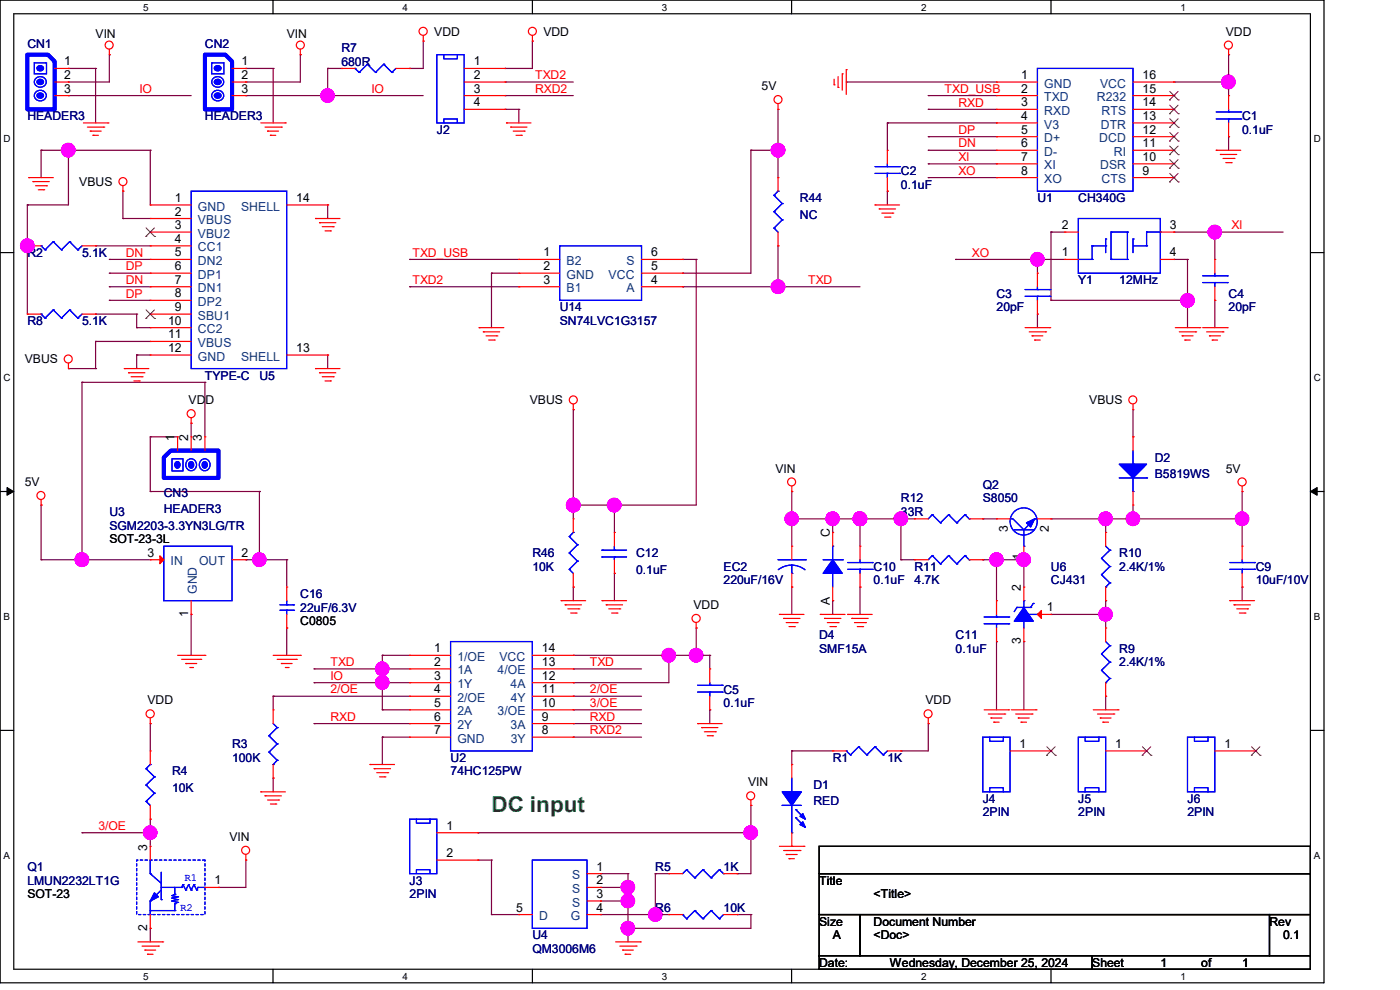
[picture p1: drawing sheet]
<svg xmlns="http://www.w3.org/2000/svg" width="297mm" height="210mm" viewBox="0 0 297 210" stroke-linecap="round" stroke-linejoin="round" font-family="sans-serif">
<path d="M0 0h280.9v208.5h-280.9zM2.9 2.9h275.1v202.7h-275.1z" fill="none" stroke="#000" stroke-width=".25"/>
<g fill="#fff">
<path d="M30.4 .3h1.1v2.4h-1.1z"/>
<path d="M30.4 205.9h1.1v2.3h-1.1z"/>
</g>
<path d="M57.9 0v2.9M57.9 205.6v2.9" fill="none" stroke="#000" stroke-width=".25"/>
<g fill="#fff">
<path d="M85.4 .3h1.1v2.4h-1.1z"/>
<path d="M85.4 205.9h1.1v2.3h-1.1z"/>
</g>
<path d="M112.9 0v2.9M112.9 205.6v2.9" fill="none" stroke="#000" stroke-width=".25"/>
<g fill="#fff">
<path d="M140.4 .3h1.2v2.4h-1.2z"/>
<path d="M140.4 205.9h1.2v2.3h-1.2z"/>
</g>
<path d="M167.9 0v2.9M167.9 205.6v2.9" fill="none" stroke="#000" stroke-width=".25"/>
<g fill="#fff">
<path d="M195.4 .3h1.2v2.4h-1.2z"/>
<path d="M195.4 205.9h1.2v2.3h-1.2z"/>
</g>
<path d="M223 0v2.9M223 205.6v2.9" fill="none" stroke="#000" stroke-width=".25"/>
<g fill="#fff">
<path d="M250.4 .3h1.2v2.4h-1.2z"/>
<path d="M250.4 205.9h1.2v2.3h-1.2z"/>
<path d="M.8 28.2h1.4v2.4h-1.4z"/>
<path d="M278.7 28.2h1.5v2.4h-1.5z"/>
<path d="M.8 78.9h1.4v2.3h-1.4z"/>
<path d="M278.7 78.9h1.5v2.3h-1.5z"/>
</g>
<path d="M0 53.6h2.9M278 53.6h2.9" fill="none" stroke="#000" stroke-width=".25"/>
<g fill="#fff">
<path d="M.8 129.6h1.3v2.3h-1.3z"/>
<path d="M278.7 129.6h1.4v2.3h-1.4z"/>
</g>
<path d="M0 104.3h2.9M278 104.3h2.9" fill="none" stroke="#000" stroke-width=".25"/>
<path d="M1.5 103.4l1.4 .9-1.4 .8zM278 104.3l1.4-.9v1.7z" fill="#000" stroke="#000" stroke-width=".21"/>
<g fill="#fff">
<path d="M.8 180.3h1.3v2.3h-1.3z"/>
<path d="M278.7 180.3h1.4v2.3h-1.4z"/>
</g>
<path d="M0 154.9h2.9M278 154.9h2.9M173.8 179.5h104.2v5.8h-104.2zM173.8 185.3h104.2v8.7h-104.2zM173.8 194h8.7v8.7h-8.7zM182.5 194h86.8v8.7h-86.8zM269.3 194h8.7v8.7h-8.7zM173.8 202.7h57.9v2.9h-57.9zM231.7 202.7h46.3v2.9h-46.3z" fill="none" stroke="#000" stroke-width=".25"/>
<g fill="none" stroke="#800040" stroke-width=".25">
<path d="M14.5 17.4h.1M14.5 14.5h.1M14.5 14.5h5.8M20.3 14.5h.1M20.3 14.5v11.6M23.2 11.6h.1M23.2 11.6v5.8h-8.7M52.2 17.4h.1M52.2 14.5h.1M52.2 14.5h5.8M58 14.5h.1M58 14.5v11.6"/>
<path d="M63.7 11.6h.1M63.7 11.6v5.8h-11.5M69.5 14.5h.1M69.5 14.5h2.9M69.5 14.5v5.8M86.9 14.5h.1M89.8 8.7h.1M89.8 8.7v5.8h-2.9M107.1 14.5h.1M107.1 17.4h.1M107.1 17.4h14.5M112.9 8.7h.1"/>
<path d="M112.9 8.7v5.8h-5.8M179.5 17.4h.1M179.5 17.4h31.9M249 17.4h.1M249 17.4h11.6M260.6 11.6h.1M260.6 17.4h.1M260.6 11.6v8.7M8.7 31.9h.1M8.7 31.9h23.2M8.7 31.9v5.8M14.5 20.3h.1"/>
<path d="M14.5 31.9h.1M14.5 20.3h26.1M14.5 31.9v11.6h-8.7M31.9 31.9h.1M31.9 31.9v11.6M52.2 20.3h.1M52.2 20.3h37.6M69.5 20.3h.1M107.1 20.3h.1M107.1 23.2h.1M107.1 23.2h3M107.1 20.3h14.5"/>
<path d="M110.1 23.2h.1M110.1 23.2v2.9M159.3 31.9h.1M159.3 31.9h5.8M159.3 31.9v26.1h-14.5M165.1 31.9h.1M165.1 23.2h.1M165.1 23.2v14.5M188.3 26.1h.1M188.3 26.1h23.1M188.3 26.1v5.8M196.9 31.9h.1"/>
<path d="M196.9 29h.1M196.9 34.8h.1M196.9 37.7h.1M196.9 23.2h.1M196.9 20.3h.1M196.9 31.9h14.5M196.9 29h14.5M196.9 34.8h14.5M196.9 37.7h14.5M196.9 23.2h14.5M196.9 20.3h14.5M260.6 29h.1"/>
<path d="M260.6 29v2.9M5.8 43.5h.1M5.8 52.2h.1M5.8 43.5v23.1M20.3 52.2h.1M20.3 52.2h11.6M23.2 55h.1M23.2 58h.1M23.2 55h8.7M23.2 58h8.7M26.1 46.4h.1M26.1 40.6h.1"/>
<path d="M26.1 46.4h5.8M26.1 40.6v5.8M69.5 43.5h.1M69.5 43.5v2.9M86.9 55h.1M86.9 55h23.2M104.3 58h.1M104.3 58v11.5M104.3 58h5.8M144.8 55h.1M144.8 58h.1M144.8 55h2.9"/>
<path d="M147.7 55h.1M147.7 55v52.1h-26.1M165.1 52.2h.1M165.1 52.2v8.6M188.3 40.6h.1M188.3 40.6v2.9M202.7 55h.1M202.7 55h23.2M220.1 55h.1M220.1 55v3M223 49.2h.1M223 49.2v14.5"/>
<path d="M223 49.2h2.9M249 55h.1M249 49.2h.1M249 55h2.9M249 49.2h23.2M251.9 55h.1M251.9 55v14.5M257.7 49.2h.1M257.7 49.2v5.8M14.5 78.2h.1M14.5 78.2h5.8M20.3 66.6h.1"/>
<path d="M20.3 72.4h.1M20.3 78.2h.1M20.3 72.4v5.8M20.3 66.6h8.7M20.3 72.4h11.6M23.2 60.8h.1M23.2 63.7h.1M23.2 63.7h8.7M23.2 60.8h8.7M29 75.3h.1M29 69.5h.1M29 66.6h.1"/>
<path d="M29 75.3h2.9M29 66.6v2.9M29 75.3v2.9M29 69.5h2.9M69.5 75.3h.1M69.5 75.3v2.9M86.9 60.8h.1M86.9 60.8h23.2M144.8 60.8h.1M144.8 60.8h37.7M165.1 60.8h.1M220.1 66.6h.1"/>
<path d="M220.1 66.6v2.9M223 63.7h.1M223 63.7h28.9M251.9 63.7h.1M257.7 63.7h.1M257.7 63.7v5.8M17.4 81.1h.1M17.4 81.1v37.6M17.4 81.1h26.1M31.9 92.7h.1M31.9 92.7v11.6M31.9 92.7h5.8"/>
<path d="M40.6 89.8h.1M40.6 89.8v2.9M43.5 81.1h.1M43.5 81.1v11.6M121.6 86.9h.1M121.6 86.9v23.2M240.4 92.7h.1M240.4 86.9v5.8M8.7 107.1h.1M8.7 118.7h.1M8.7 107.1v11.6M8.7 118.7h23.2"/>
<path d="M17.4 118.7h.1M31.9 104.3h.1M31.9 104.3h23.1M52.2 118.7h.1M52.2 118.7h8.6M55 118.7h.1M55 104.3h.1M55 104.3v14.4M60.8 118.7h.1M60.8 118.7v5.8M121.6 107.1h.1M130.3 107.1h.1"/>
<path d="M130.3 107.1v5.8M168 104.3h.1M168 110.1h.1M168 104.3v11.6M168 110.1h26M176.7 110.1h.1M176.7 110.1v2.8M182.5 110.1h.1M182.5 110.1v5.8M191.1 110.1h.1M191.1 118.7h.1M191.1 118.7h2.9"/>
<path d="M191.1 110.1v8.6M208.5 118.7h.1M208.5 110.1h.1M208.5 110.1h2.9M208.5 118.7h8.7M211.4 118.7h.1M211.4 118.7v8.7M217.2 118.7h.1M217.2 118.7v5.8M223 110.1h.1M223 110.1h40.5M234.6 110.1h.1"/>
<path d="M234.6 110.1v2.8M240.4 110.1h.1M240.4 107.1v3M263.5 110.1h.1M263.5 104.3h.1M263.5 104.3v11.6M40.6 130.3h.1M40.6 130.3v8.7M60.8 133.2h.1M60.8 133.2v5.8M81.1 139h.1M81.1 139v2.9"/>
<path d="M81.1 139h5.8M121.6 139h.1M121.6 124.5h.1M121.6 139h29M121.6 124.5v2.9M130.3 121.6h.1M130.3 121.6v5.8M141.9 139h.1M141.9 139v5.8h-20.3M147.7 133.2h.1M147.7 139h.1M147.7 133.2v5.8"/>
<path d="M150.6 139h.1M150.6 139v2.9M168 124.5h.1M168 124.5v5.8M176.7 127.4h.1M176.7 127.4v2.9M182.5 124.5h.1M182.5 124.5v5.8M211.4 136.1h.1M211.4 136.1v14.5M217.2 136.1h.1M217.2 136.1v14.5"/>
<path d="M223 130.3h.1M223 130.3h11.6M234.6 130.3h.1M234.6 127.4h.1M234.6 127.4v5.8M263.5 124.5h.1M263.5 124.5v2.9M31.9 153.5h.1M31.9 153.5v5.8M58 147.7h.1M58 147.7h28.9M58 147.7v2.9"/>
<path d="M66.6 141.9h.1M66.6 153.5h.1M66.6 144.8h.1M66.6 141.9h20.3M66.6 144.8h20.3M66.6 153.5h20.3M81.1 156.4h.1M81.1 141.9h.1M81.1 144.8h.1M81.1 150.6h.1M81.1 156.4h5.8M81.1 144.8v5.8"/>
<path d="M81.1 156.4v5.8M81.1 150.6h5.8M121.6 144.8h.1M121.6 141.9h.1M121.6 147.7h.1M121.6 156.4h.1M121.6 153.5h.1M121.6 150.6h.1M121.6 156.4h14.5M121.6 141.9h14.5M121.6 150.6h14.5M121.6 147.7h14.5"/>
<path d="M121.6 153.5h14.5M150.6 150.6h.1M150.6 150.6v2.9M168 159.3h.1M168 159.3v2.9M168 159.3h8.7M191.1 159.3h.1M196.9 153.5h.1M196.9 153.5v5.8h-5.8M234.6 147.7h.1M234.6 147.7v2.9M17.4 176.7h.1"/>
<path d="M17.4 176.7h14.5M31.9 176.7h.1M31.9 173.8h.1M31.9 173.8v5.7M58 165.1h.1M58 165.1v2.9M101.4 176.7h.1M101.4 176.7h57.9M159.3 176.7h.1M159.3 170.9h.1M159.3 170.9v14.4h-2.9M31.9 196.9h.1"/>
<path d="M31.9 196.9v2.9M46.4 188.3h.1M52.2 182.5h.1M52.2 182.5v5.8h-5.8M101.4 182.5h.1M101.4 182.5h2.9M104.3 182.5h.1M104.3 194h.1M104.3 182.5v11.5M104.3 194h5.8M127.4 191.1h.1M127.4 185.3h.1"/>
<path d="M127.4 188.3h.1M127.4 194h.1M127.4 188.3h5.8M127.4 194h14.5M127.4 191.1h5.8M127.4 185.3h5.8M133.2 185.3h.1M133.2 188.3h.1M133.2 191.1h.1M133.2 196.9h.1M133.2 185.3v14.5M139 185.3h.1"/>
<path d="M139 194h.1M139 185.3h2.9M139 185.3v8.7M156.4 194h.1M156.4 185.3h.1M156.4 194h2.9M159.3 194h.1M159.3 194v2.9h-26.1"/>
</g>
<g fill="#f0f" stroke="#f0f" stroke-width=".25">
<circle cx="251.9" cy="63.7" r="1.44"/>
<circle cx="257.7" cy="49.2" r="1.43"/>
<circle cx="220.1" cy="55" r="1.43"/>
<circle cx="260.6" cy="17.4" r="1.44"/>
<circle cx="81.1" cy="141.9" r="1.43"/>
<circle cx="81.1" cy="144.8" r="1.43"/>
<circle cx="147.7" cy="139" r="1.43"/>
<circle cx="141.9" cy="139" r="1.43"/>
<circle cx="31.8" cy="176.6" r="1.43"/>
<circle cx="159.3" cy="176.6" r="1.44"/>
<circle cx="133.2" cy="188.2" r="1.43"/>
<circle cx="133.2" cy="191.1" r="1.43"/>
<circle cx="139" cy="194" r="1.43"/>
<circle cx="133.2" cy="196.9" r="1.43"/>
<circle cx="69.5" cy="20.3" r="1.43"/>
<circle cx="14.5" cy="31.9" r="1.44"/>
<circle cx="5.8" cy="52.1" r="1.44"/>
<circle cx="167.9" cy="110" r="1.43"/>
<circle cx="182.4" cy="110" r="1.43"/>
<circle cx="217.2" cy="118.7" r="1.44"/>
<circle cx="211.4" cy="118.7" r="1.43"/>
<circle cx="234.5" cy="130.3" r="1.43"/>
<circle cx="191.1" cy="110" r="1.43"/>
<circle cx="176.6" cy="110" r="1.43"/>
<circle cx="263.5" cy="110" r="1.43"/>
<circle cx="240.3" cy="110" r="1.43"/>
<circle cx="17.4" cy="118.7" r="1.43"/>
<circle cx="55" cy="118.7" r="1.43"/>
<circle cx="121.6" cy="107.1" r="1.44"/>
<circle cx="130.3" cy="107.1" r="1.44"/>
<circle cx="165.1" cy="31.9" r="1.44"/>
<circle cx="165.1" cy="60.8" r="1.44"/>
<circle cx="234.5" cy="110" r="1.43"/>
</g>
<g fill="none" stroke="#f00" stroke-width=".25">
<path d="M11.6 14.5h2.9M11.6 17.4h2.9M14.5 14.5h.1M14.5 17.4h.1M23.2 11.6h.1M23.2 10.5v1.1M49.2 14.5h3M49.2 17.4h3M52.2 14.5h.1M52.2 17.4h.1M63.7 11.6h.1M63.7 10.5v1.1"/>
<path d="M72.4 14.5h.1M72.4 14.5h2.9M84 14.5h2.9M86.9 14.5h.1M89.8 8.7h.1M89.8 7.5v1.2M98.5 14.5h8.6M98.5 17.4h8.6M107.1 14.5h.1M107.1 17.4h.1M112.9 8.7h.1M112.9 7.5v1.2"/>
<path d="M177 18h.1M177 16.8v1.2M177.8 18.5h.1M177.8 16.3v2.2M178.7 15.7h.1M178.7 15.7v3.4M179.5 14.8h.1M179.5 14.8v5.2M211.4 17.4h.1M211.4 17.4h8.7M240.4 17.4h8.6M249 17.4h.1"/>
<path d="M260.6 11.6h.1M260.6 10.5v1.1M6.1 37.7h.1M6.1 37.7h5.2M7 38.5h.1M7 38.5h3.5M7.5 39.4h2.4M9.9 39.4h.1M11.6 20.3h2.9M14.5 20.3h.1M17.7 26.1h5.2M18.5 27h3.5"/>
<path d="M19.1 27.8h.1M19.1 27.8h2.4M19.7 28.7h.1M19.7 28.7h1.2M22 27h.1M22.9 26.1h.1M26.1 39.4v1.2M49.2 20.3h3M52.2 20.3h.1M55.3 26.1h5.2M56.2 27h3.5M56.8 27.8h.1"/>
<path d="M56.8 27.8h2.3M57.4 28.7h.1M57.4 28.7h1.1M59.7 27h.1M60.5 26.1h.1M98.5 20.3h8.6M98.5 23.2h8.6M107.1 20.3h.1M107.1 23.2h.1M107.4 26.1h.1M107.4 26.1h5.2M108.3 27h.1"/>
<path d="M108.3 27h3.5M108.9 27.8h2.3M109.5 28.7h1.1M110.6 28.7h.1M111.2 27.8h.1M165.1 23.2h.1M165.1 37.7h.1M165.1 22v1.2M165.1 37.7v2.9M188.3 31.9h.1M188.3 31.9v2.9M188.3 37.7v2.9"/>
<path d="M211.4 20.3h.1M211.4 23.2h.1M211.4 26.1h.1M211.4 29h.1M211.4 31.9h.1M211.4 34.8h.1M211.4 37.7h.1M211.4 31.9h8.7M211.4 26.1h8.7M211.4 37.7h8.7M211.4 20.3h8.7M211.4 23.2h8.7"/>
<path d="M211.4 29h8.7M211.4 34.8h8.7M240.4 31.9h8.6M240.4 26.1h8.6M240.4 37.7h8.6M240.4 20.3h8.6M240.4 23.2h8.6M240.4 29h8.6M240.4 34.8h8.6M249 37.7h.1M249 34.8h.1M249 31.9h.1"/>
<path d="M249 29h.1M249 26.1h.1M249 23.2h.1M249 20.3h.1M258 31.9h.1M258 31.9h5.2M258.9 32.8h.1M258.9 32.8h3.5M259.5 33.6h2.3M260.1 34.5h1.1M260.6 20.3h.1M260.6 29h.1"/>
<path d="M260.6 20.3v2.9M260.6 26.1v2.9M261.2 34.5h.1M261.8 33.6h.1M5.8 52.2h.1M5.8 52.2h2.9M8.1 40.3h1.2M9.3 40.3h.1M17.4 52.2h2.9M20.3 52.2h.1M26.1 40.6h.1M31.9 43.5h.1"/>
<path d="M31.9 46.4h.1M31.9 49.2h.1M31.9 52.2h.1M31.9 55h.1M31.9 58h.1M31.9 43.5h8.7M31.9 46.4h8.7M31.9 55h8.7M31.9 49.2h8.7M31.9 52.2h8.7M31.9 58h8.7M60.8 43.5h8.7"/>
<path d="M66.9 46.4h.1M66.9 46.4h5.2M67.8 47.2h.1M67.8 47.2h3.4M68.4 48.1h2.3M69 49h1.1M69.5 43.5h.1M70.1 49h.1M70.7 48.1h.1M110.1 55h.1M110.1 58h.1M110.1 55h8.6"/>
<path d="M110.1 58h8.6M136.1 55h8.7M136.1 58h8.7M144.8 58h.1M144.8 55h.1M165.1 52.2h.1M165.1 49.2v3M185.6 43.5h.1M185.6 43.5h5.2M186.5 44.3h.1M186.5 44.3h3.5M187.1 45.2h2.3"/>
<path d="M187.7 46.1h1.1M188.3 40.6h.1M188.8 46.1h.1M189.4 45.2h.1M220.1 58h.1M220.1 58v2.8M225.9 55h.1M225.9 49.2h.1M225.9 55h2.9M225.9 49.2h2.9M246.2 55h2.8M246.2 49.2h2.8"/>
<path d="M249 49.2h.1M249 55h.1M257.7 55h.1M257.7 55v3M5.8 66.6h.1M5.8 66.6h2.9M14.5 78.2h.1M14.5 77v1.2M17.4 66.6h2.9M20.3 66.6h.1M26.4 78.2h.1M26.4 78.2h5.2"/>
<path d="M27.3 79.1h.1M27.3 79.1h3.4M27.8 79.9h2.3M30.1 79.9h.1M31.9 60.8h.1M31.9 63.7h.1M31.9 66.6h.1M31.9 69.5h.1M31.9 72.4h.1M31.9 75.3h.1M31.9 69.5h8.7M31.9 66.6h8.7"/>
<path d="M31.9 60.8h8.7M31.9 63.7h8.7M31.9 72.4h8.7M31.9 75.3h8.7M60.8 75.3h8.7M66.9 78.2h.1M66.9 78.2h5.2M67.8 79.1h.1M67.8 79.1h3.4M68.4 79.9h2.3M69.5 75.3h.1M70.7 79.9h.1"/>
<path d="M101.6 69.5h.1M101.6 69.5h5.3M102.5 70.4h.1M102.5 70.4h3.5M103.1 71.2h2.3M103.7 72.1h1.2M104.9 72.1h.1M105.4 71.2h.1M110.1 60.8h.1M110.1 60.8h8.6M136.1 60.8h8.7M144.8 60.8h.1"/>
<path d="M217.5 69.5h5.2M218.4 70.4h3.4M218.9 71.2h.1M218.9 71.2h2.3M219.5 72.1h.1M219.5 72.1h1.2M220.1 66.6h.1M220.1 63.7v2.9M221.8 70.4h.1M222.7 69.5h.1M249.3 69.5h5.3M250.2 70.4h3.5"/>
<path d="M250.8 71.2h.1M250.8 71.2h2.3M251.4 72.1h.1M251.4 72.1h1.1M253.7 70.4h.1M254.6 69.5h.1M255.1 69.5h5.2M256 70.4h3.5M256.6 71.2h.1M256.6 71.2h2.3M257.2 72.1h.1M257.2 72.1h1.1"/>
<path d="M257.7 63.7h.1M257.7 60.8v2.9M259.5 70.4h.1M260.3 69.5h.1M28.4 80.8h1.1M29.5 80.8h.1M37.7 92.7h.1M37.7 92.7v2.9M40.6 89.8h.1M40.6 92.7h.1M40.6 88.6v1.2M40.6 92.7v2.9"/>
<path d="M43.5 92.7h.1M43.5 92.7v2.9M69 80.8h1.1M70.1 80.8h.1M121.6 86.9h.1M121.6 85.7v1.2M240.4 86.9h.1M240.4 92.7h.1M240.4 85.7v1.2M240.4 92.7v2.9M8.7 107.1h.1M8.7 106v1.1"/>
<path d="M31.9 118.7h.1M31.9 118.7h2.9M49.2 118.7h3M52.2 118.7h.1M121.6 110.1h.1M121.6 110.1v2.8M130.3 112.9h.1M130.3 112.9v3M130.3 118.7v2.9M168 104.3h.1M168 115.9h.1M168 103.1v1.2"/>
<path d="M168 115.9v2.8M176.7 112.9h.1M176.7 112.9v3M182.5 115.9h.1M182.5 115.9v2.8M194 118.7h.1M194 110.1h.1M194 110.1h2.9M194 118.7h2.9M205.6 110.1h2.9M205.6 118.7h2.9M208.5 118.7h.1"/>
<path d="M208.5 110.1h.1M211.4 110.1h.1M211.4 110.1h2.9M217.2 118.7h.1M217.2 115.9v2.8M220.1 110.1h2.9M223 110.1h.1M234.6 112.9h.1M234.6 112.9v3M240.4 107.1h.1M240.4 104.3v2.8M263.5 104.3h.1"/>
<path d="M263.5 115.9h.1M263.5 103.1v1.2M263.5 115.9v2.8M37.7 139h5.8M38.5 139.9h4.1M40.6 130.3h.1M40.6 127.4v2.9M42.6 139.9h.1M43.5 139h.1M58 139h5.7M58.8 139.9h4.1M60.8 124.5h.1"/>
<path d="M60.8 133.2h.1M60.8 124.5v2.9M60.8 130.3v2.9M62.9 139.9h.1M63.7 139h.1M86.9 139h.1M86.9 139h8.7M112.9 139h8.7M119 127.4h.1M119 127.4h5.2M119.9 128.3h.1M119.9 128.3h3.5"/>
<path d="M120.5 129.2h2.3M121.1 130h1.1M121.6 139h.1M121.6 124.5h.1M121.6 121.6v2.9M122.2 130h.1M122.8 129.2h.1M127.7 127.4h.1M127.7 127.4h5.2M128.6 128.3h.1M128.6 128.3h3.5M129.2 129.2h2.3"/>
<path d="M129.8 130h1.1M130.3 121.6h.1M130.9 130h.1M131.5 129.2h.1M147.7 133.2h.1M147.7 132.1v1.1M165.4 130.3h.1M165.4 130.3h5.2M166.2 131.2h.1M166.2 131.2h3.5M166.8 132.1h2.3M167.4 132.9h1.1"/>
<path d="M168 124.5h.1M168 121.6v2.9M168.5 132.9h.1M169.1 132.1h.1M174 130.3h.1M174 130.3h5.3M174.9 131.2h.1M174.9 131.2h3.5M175.5 132.1h2.3M176.1 132.9h1.1M176.7 127.4h.1M176.7 124.5v2.9"/>
<path d="M177.2 132.9h.1M177.8 132.1h.1M179.8 130.3h.1M179.8 130.3h5.2M180.7 131.2h.1M180.7 131.2h3.5M181.3 132.1h2.3M181.9 132.9h1.1M182.5 124.5h.1M182.5 121.6v2.9M183 132.9h.1M183.6 132.1h.1"/>
<path d="M211.4 127.4h.1M211.4 136.1h.1M211.4 127.4v2.9M211.4 133.2v2.9M217.2 136.1h.1M217.2 124.5h.1M217.2 124.5v2.9M217.2 133.2v2.9M220.1 130.3h2.9M223 130.3h.1M234.6 127.4h.1M234.6 133.2h.1"/>
<path d="M234.6 124.5v2.9M234.6 133.2v2.9M260.9 127.4h.1M260.9 127.4h5.2M261.8 128.3h.1M261.8 128.3h3.5M262.4 129.2h2.3M262.9 130h1.2M263.5 124.5h.1M263.5 121.6v2.9M264.1 130h.1M264.7 129.2h.1"/>
<path d="M31.9 153.5h.1M31.9 159.3h.1M31.9 152.3v1.2M31.9 159.3v2.9M39.4 140.8h.1M39.4 140.8h2.3M40.3 141.6h.6M40.9 141.6h.1M58 150.6h.1M58 150.6v2.9M59.7 140.8h.1M59.7 140.8h2.3"/>
<path d="M60.5 141.6h.6M61.1 141.6h.1M86.9 141.9h.1M86.9 144.8h.1M86.9 147.7h.1M86.9 150.6h.1M86.9 153.5h.1M86.9 156.4h.1M86.9 153.5h8.7M86.9 150.6h8.7M86.9 141.9h8.7M86.9 144.8h8.7"/>
<path d="M86.9 147.7h8.7M86.9 156.4h8.7M112.9 153.5h8.7M112.9 150.6h8.7M112.9 141.9h8.7M112.9 144.8h8.7M112.9 147.7h8.7M112.9 156.4h8.7M121.6 156.4h.1M121.6 153.5h.1M121.6 150.6h.1M121.6 147.7h.1"/>
<path d="M121.6 144.8h.1M121.6 141.9h.1M148 153.5h.1M148 153.5h5.2M148.8 154.3h.1M148.8 154.3h3.5M149.4 155.2h2.4M150 156.1h1.2M150.6 141.9h.1M150.6 150.6h.1M150.6 141.9v2.9M150.6 147.7v2.9"/>
<path d="M151.2 156.1h.1M151.8 155.2h.1M176.7 159.3h.1M176.7 159.3h2.8M188.3 159.3h2.8M191.1 159.3h.1M196.9 153.5h.1M196.9 152.3v1.2M208.8 150.6h5.2M209.7 151.5h3.4M210.2 152.3h.1M210.2 152.3h2.4"/>
<path d="M210.8 153.2h.1M210.8 153.2h1.2M213.1 151.5h.1M214 150.6h.1M214.3 159.3h8.7M214.6 150.6h5.2M215.5 151.5h3.4M216 152.3h.1M216 152.3h2.4M216.6 153.2h.1M216.6 153.2h1.2M218.9 151.5h.1"/>
<path d="M219.8 150.6h.1M223 159.3h.1M231.9 150.6h5.3M232.8 151.5h3.5M233.4 152.3h.1M233.4 152.3h2.3M234 153.2h.1M234 153.2h1.2M234.6 147.7h.1M234.6 159.3h8.6M234.6 144.8v2.9M236.3 151.5h.1"/>
<path d="M237.2 150.6h.1M243.2 159.3h.1M257.7 159.3h8.7M266.4 159.3h.1M31.9 179.5h.1M31.9 173.8h.1M31.9 170.9v2.9M31.9 179.5v3M55.3 168h.1M55.3 168h5.2M56.2 168.8h.1M56.2 168.8h3.5"/>
<path d="M56.8 169.7h2.3M57.4 170.6h1.1M58 165.1h.1M58 162.2v2.9M58.5 170.6h.1M59.1 169.7h.1M78.5 162.2h.1M78.5 162.2h5.2M79.4 163.1h.1M79.4 163.1h3.4M79.9 163.9h2.4M80.5 164.8h1.2"/>
<path d="M81.7 164.8h.1M82.3 163.9h.1M92.7 176.7h8.7M101.4 176.7h.1M159.3 170.9h.1M159.3 169.7v1.2M165.4 179.5h5.2M168 162.2h.1M168 179.5h.1M168 162.2v2.9M168 176.7v2.8M170.6 179.5h.1"/>
<path d="M29.3 199.8h5.2M31.9 196.9h.1M31.9 194v2.9M34.5 199.8h.1M43.5 188.3h2.9M46.4 188.3h.1M52.2 182.5h.1M52.2 181.3v1.2M92.7 182.5h8.7M101.4 182.5h.1M110.1 194h.1M110.1 194h2.8"/>
<path d="M124.5 185.3h2.9M124.5 188.3h2.9M124.5 191.1h2.9M124.5 194h2.9M127.4 185.3h.1M127.4 188.3h.1M127.4 191.1h.1M127.4 194h.1M130.6 199.8h5.2M135.8 199.8h.1M141.9 194h.1M141.9 185.3h.1"/>
<path d="M141.9 185.3h2.9M141.9 194h2.9M153.5 185.3h2.9M153.5 194h2.9M156.4 194h.1M156.4 185.3h.1M166.2 180.4h3.5M166.8 181.3h.1M166.8 181.3h2.3M167.4 182.2h.1M167.4 182.2h1.1M169.7 180.4h.1"/>
<path d="M30.1 200.7h3.5M30.7 201.5h.1M30.7 201.5h2.3M31.3 202.4h.1M31.3 202.4h1.2M33.6 200.7h.1M131.5 200.7h3.5M132.1 201.5h.1M132.1 201.5h2.3M132.6 202.4h.1M132.6 202.4h1.2M135 200.7h.1"/>
<circle cx="23.2" cy="9.6" r=".85"/>
<circle cx="63.7" cy="9.6" r=".85"/>
<circle cx="89.8" cy="6.7" r=".86"/>
<circle cx="112.9" cy="6.6" r=".85"/>
<circle cx="260.6" cy="9.6" r=".85"/>
<circle cx="26.1" cy="38.5" r=".85"/>
<circle cx="165.1" cy="21.1" r=".85"/>
<circle cx="14.5" cy="76.2" r=".85"/>
<circle cx="40.6" cy="87.8" r=".85"/>
<circle cx="121.6" cy="84.8" r=".85"/>
<circle cx="240.3" cy="84.8" r=".85"/>
<circle cx="8.7" cy="105.1" r=".85"/>
<circle cx="167.9" cy="102.2" r=".85"/>
<circle cx="263.5" cy="102.2" r=".86"/>
<circle cx="147.7" cy="131.2" r=".86"/>
<circle cx="31.9" cy="151.4" r=".86"/>
<circle cx="196.9" cy="151.4" r=".85"/>
<circle cx="159.3" cy="168.8" r=".85"/>
<circle cx="52.1" cy="180.4" r=".85"/>
</g>
<g fill="none" stroke="#00f" stroke-width=".25">
<path d="M7.3 13.3h2.6v2.4h-2.6zM7.5 16.7a1.2 1.2 0 0 1 1.8-.2 1.2 1.2 0 0 1 0 1.8 1.2 1.2 0 0 1-1.5-.1 1.2 1.2 0 0 1-.3-1.5zM7.5 19.6a1.2 1.2 0 0 1 1.8-.2 1.2 1.2 0 0 1 0 1.8 1.2 1.2 0 0 1-1.5-.1 1.2 1.2 0 0 1-.3-1.5zM11.6 13v10.2M44.9 13.3h2.6v2.4h-2.6zM45.2 16.7a1.2 1.2 0 0 1 1.7-.2 1.2 1.2 0 0 1 0 1.8 1.2 1.2 0 0 1-1.5-.1 1.2 1.2 0 0 1-.2-1.5zM45.2 19.6a1.2 1.2 0 0 1 1.7-.2 1.2 1.2 0 0 1 0 1.8 1.2 1.2 0 0 1-1.5-.1 1.2 1.2 0 0 1-.2-1.5zM49.2 13v10.2M75.3 14.5h.1M75.3 14.5l.9 .9M76.2 15.4h.1M77.9 13.6h.1"/>
<path d="M77.9 13.6l1.8 1.8M77.9 13.6l-1.7 1.8M79.7 15.4h.1M81.4 13.6h.1M81.4 13.6l1.7 1.8M81.4 13.6l-1.7 1.8M83.1 15.4h.1M84 14.5l-.9 .9M92.7 11.6h5.8v14.5h-5.8zM94.1 11.6v.9h2.9v-.9M220.1 14.5h20.3v26.1h-20.3zM94.1 26.1v-.9h2.9v.9"/>
<path d="M185.6 36.8h5.2M185.6 35.3h5.2M188.3 35.3h.1M188.3 36.8h.1M188.3 34.8v.5M188.3 36.8v.9M190.8 36.8h.1M190.8 35.3h.1M258 25.2h5.2M258 23.7h5.2M260.6 23.7h.1M260.6 25.2h.1"/>
<path d="M260.6 23.2v.5M260.6 25.2v.9M263.2 25.2h.1M263.2 23.7h.1M8.7 52.2h.1M8.7 52.2l.9 .8M9.6 53h.1M11.3 51.3h.1M11.3 51.3l1.7 1.7M11.3 51.3l-1.7 1.7M13 53h.1M14.8 51.3h.1"/>
<path d="M14.8 51.3l1.7 1.7M14.8 51.3l-1.8 1.7M16.5 53h.1M17.4 52.2l-.9 .8M40.6 40.6h20.2v37.6h-20.2zM118.7 52.2h17.4v11.5h-17.4zM164.2 48.4h.1M164.2 44.9h.1M164.2 41.4h.1M164.2 48.4l.9 .8M164.2 44.9l1.7 1.8M164.2 41.4l1.7 1.8"/>
<path d="M165.1 40.6h.1M165.1 40.6l-.9 .8M165.9 46.7h.1M165.9 43.2h.1M165.9 46.7l-1.7 1.7M165.9 43.2l-1.7 1.7M228.8 46.4h17.4v11.6h-17.4zM228.8 55h2.9M231.7 55h.1M231.7 52.2h.1M231.7 52.2v2.8M231.7 52.2h2.9"/>
<path d="M234.6 50.7h.1M234.6 52.2h.1M234.6 50.7v2.9M235.7 49.2h.1M235.7 55h.1M235.7 49.2v5.8M235.7 49.2h3.5M235.7 55h3.5M239.2 49.2h.1M239.2 55h.1M239.2 49.2v5.8M240.4 50.7h.1"/>
<path d="M240.4 50.7v2.9M240.4 52.2h2.8M243.2 52.2h.1M243.2 49.2h.1M243.2 49.2h3M243.2 49.2v3M246.2 49.2h.1M255.1 59.9h5.2M255.1 58.5h5.2M257.7 58.5h.1M257.7 59.9h.1M257.7 58v.5"/>
<path d="M257.7 59.9v.9M260.3 59.9h.1M260.3 58.5h.1M8.7 66.6h.1M8.7 66.6l.9 .9M9.6 67.5h.1M11.3 65.7h.1M11.3 65.7l1.7 1.8M11.3 65.7l-1.7 1.8M13 67.5h.1M14.8 65.7h.1M14.8 65.7l1.7 1.8"/>
<path d="M14.8 65.7l-1.8 1.8M16.5 67.5h.1M17.4 66.6l-.9 .9M217.5 62.9h5.2M217.5 61.4h5.2M220.1 61.4h.1M220.1 62.9h.1M220.1 60.8v.6M220.1 62.9v.8M222.7 62.9h.1M222.7 61.4h.1M36.2 95.6h10.2"/>
<path d="M36.5 97.3h2.3v2.6h-2.3zM39.9 97.6a1.2 1.2 0 0 1 1.8 1 1.2 1.2 0 0 1-1.8 1 1.36 1.36 0 0 1 0-2zM42.8 97.6a1.2 1.2 0 0 1 1.8 1 1.2 1.2 0 0 1-1.8 1 1.36 1.36 0 0 1 0-2zM240.4 98.5h.1M240.4 95.6v2.9M34.8 115.9h14.4v11.5h-14.4zM120.8 117.3h.1M120.8 113.8h.1M120.8 117.3l1.7 1.7M120.8 113.8l1.7 1.8M121.6 112.9h.1M121.6 112.9l-.8 .9"/>
<path d="M122.5 119h.1M122.5 115.6h.1M122.5 119l-1.7 1.8M122.5 115.6l-1.7 1.7M127.7 116.7h.1M127.7 118.2h.1M127.7 116.7h5.2M127.7 118.2h5.2M130.3 118.2h.1M130.3 116.7h.1M130.3 115.9v.8M130.3 118.2v.5"/>
<path d="M165.1 118.7h5.8M168 119.9l1.5 .2 1.3 .8M168 119.9l-1.6 .2-1.3 .8M168 119.9v1.7M170.9 118.7h.1M174.6 118.7h4.1M176.7 115.9h.1M176.7 115.9v2.8M178.7 118.7h.1M179.8 119.3h5.2M182.5 119.3h.1M182.5 118.7v.6"/>
<path d="M185 119.3h.1M197.8 117.9h.1M197.8 109.2h.1M197.8 117.9l-.9 .8M197.8 117.9l1.7 1.7M197.8 109.2l-.9 .9M197.8 109.2l1.7 1.7M199.5 119.6h.1M199.5 110.9h.1M201.3 117.9h.1M201.3 109.2h.1M201.3 117.9l-1.8 1.7"/>
<path d="M201.3 117.9l1.7 1.7M201.3 109.2l-1.8 1.7M201.3 109.2l1.7 1.7M203 119.6h.1M203 110.9h.1M204.7 117.9h.1M204.7 109.2h.1M204.7 117.9l-1.7 1.7M204.7 117.9l.9 .8M204.7 109.2l-1.7 1.7M204.7 109.2l.9 .9M205.6 118.7h.1"/>
<path d="M205.6 110.1h.1M214.3 110.1h.6l2.3 2.3M215.2 112.4h4M217.2 115.9h.1M217.2 112.4v3.5M219.2 112.4h.1M220.1 110.1h-.6l-2.3 2.3M233.7 118.4h.1M233.7 118.4l1.8 1.8M234.6 115.9l.9 .8M235.5 116.7h.1M235.5 116.7l-1.8 1.7"/>
<path d="M237.4 101.4h5.8M240.4 104.3h.1M240.4 101.4v2.9M243.2 101.4h.1M260.9 119.3h5.2M263.5 119.3h.1M263.5 118.7v.6M266.1 119.3h.1M59.4 129.5h2.9M59.4 128.3h2.9M60.8 128.3h.1M60.8 129.5h.1"/>
<path d="M60.8 127.4v.9M60.8 129.5v.8M62.3 129.5h.1M62.3 128.3h.1M95.6 136.1h17.3v23.2h-17.3zM120.8 120.8h.1M120.8 120.8l.8 .8M168 121.6h.1M176.7 121.6h.1M176.7 121.6v2.9M179.8 120.8h5.2M182.5 120.8h.1"/>
<path d="M182.5 120.8v.8M185 120.8h.1M208.8 132.3h5.2M208.8 130.9h5.2M211.4 130.9h.1M211.4 132.3h.1M211.4 130.3v.6M211.4 132.3v.9M214 132.3h.1M214 130.9h.1M215.7 128.9h.1M215.7 128.9l-.5 .9"/>
<path d="M215.7 128.9h3M217.2 130.3h.1M217.2 127.4h.1M217.2 127.4v5.8M217.2 130.3h2.9M218.7 128.9h.1M219.2 128h.1M219.2 128l-.5 .9M220.1 130.3h.1M233.7 121.9h.1M233.7 138.7h.1M233.7 121.9l1.8 1.8"/>
<path d="M233.7 138.7l1.8 1.8M234.6 124.5h.1M234.6 136.1l.9 .9M235.5 120.2h.1M235.5 123.7h.1M235.5 137h.1M235.5 120.2l-1.8 1.7M235.5 123.7l-.9 .8M235.5 137l-1.8 1.7M260.9 120.8h5.2M263.5 120.8h.1M263.5 120.8v.8"/>
<path d="M266.1 120.8h.1M57.1 156.1h.1M57.1 159.6h.1M57.1 156.1l1.7 1.7M57.1 159.6l1.7 1.7M58 153.5l.8 .8M58.8 154.3h.1M58.8 157.8h.1M58.8 154.3l-1.7 1.8M58.8 157.8l-1.7 1.8M148 146.8h5.2M148 145.4h5.2"/>
<path d="M150.6 145.4h.1M150.6 146.8h.1M150.6 144.8v.6M150.6 146.8v.9M153.2 146.8h.1M153.2 145.4h.1M179.5 159.3h.1M179.5 159.3l.9 .8M182.2 158.4h.1M182.2 158.4l1.7 1.7M182.2 158.4l-1.8 1.7M185.6 158.4h.1"/>
<path d="M185.6 158.4l-1.7 1.7M185.6 158.4l1.8 1.7M188.3 159.3l-.9 .8M208.5 156.4h5.8v11.6h-5.8zM210 156.4v.9h2.9v-.9M228.8 156.4h5.8v11.6h-5.8zM230.2 156.4v.9h2.9v-.9M233.7 142.2h.1M233.7 142.2l1.8 1.7M234.6 144.8h.1M235.5 140.5h.1M235.5 143.9h.1"/>
<path d="M235.5 140.5l-1.8 1.7M235.5 143.9l-.9 .9M251.9 156.4h5.8v11.6h-5.8zM253.4 156.4v.9h2.9v-.9M31 170h.1M31 166.5h.1M31 163.1h.1M31 170l.9 .9M31 166.5l1.8 1.8M31 163.1l1.8 1.7M31.9 162.2h.1M31.9 162.2l-.9 .9"/>
<path d="M32.8 168.3h.1M32.8 164.8h.1M32.8 168.3l-1.8 1.7M32.8 164.8l-1.8 1.7M58 162.2h.1M58.8 161.3h.1M58.8 161.3l-.8 .9M86.9 173.8h5.8v11.5h-5.8zM88.3 173.8v.8h2.9v-.8M165.9 170.9h.1M165.9 170.9h4.1M168 168h.1"/>
<path d="M168 176.7h.1M168 165.1v2.9M168 170.9v5.8M168.8 171.7h.1M168.8 173.5h.1M168.8 171.7l1.8 1.8M168.8 173.5l1.8 1.7M180.4 160.1h.1M183.9 160.1h.1M187.4 160.1h.1M210 168v-.9h2.9v.9M230.2 168v-.9h2.9v.9"/>
<path d="M253.4 168v-.9h2.9v.9M31.9 185.3h.1M31.9 191.1h.1M31.9 182.5h.1M31.9 194h.1M31.9 193.2h.1M31.9 185.3l2.3 2.1M31.9 182.5v2.8M31.9 191.1v2.9M31.9 193.2h5.2M34.2 190.8h.1M34.2 185v5.8"/>
<path d="M34.2 188.3h4.3M34.2 188.8l-2.3 2.3M36.5 190h.1M36.5 190.5h.1M36.5 191.1h.1M36.5 190l1.2 .2M36.5 190.5l1.2 .3M36.5 191.1l1.2 .3M37.1 189.7h.1M37.1 191.7h.1M37.1 193.2h.1M37.1 188.3v1.4"/>
<path d="M37.1 191.7v1.5M37.1 189.7l-.6 .3M37.7 190.2h.1M37.7 190.8h.1M37.7 191.4h.1M37.7 190.2l-1.2 .3M37.7 190.8l-1.2 .3M37.7 191.4l-.6 .3M38.5 188.3h.1M38.8 187.7h.1M38.8 187.7l-.3 .6M38.8 187.7l.6 1.1"/>
<path d="M39.4 188.8h.1M40 187.7h.1M40 187.7l-.6 1.1M40 187.7l.6 1.1M40.6 188.8h.1M41.1 187.7h.1M41.1 187.7l-.5 1.1M41.1 187.7l.6 1.1M41.7 188.8h.1M42 188.3h.1M42 188.3h1.5M42 188.3l-.3 .5"/>
<path d="M43.5 188.3h.1M88.3 185.3v-.8h2.9v.8M112.9 182.5h11.6v14.4h-11.6zM144.8 194h.1M144.8 194l.9 .9M145.7 194.9h.1M145.7 184.5h.1M145.7 184.5l-.9 .8M145.7 184.5l1.7 1.7M147.4 193.2h.1M147.4 186.2h.1M147.4 193.2l1.7 1.7"/>
<path d="M147.4 193.2l-1.7 1.7M149.1 194.9h.1M149.1 184.5h.1M149.1 184.5l-1.7 1.7M149.1 184.5l1.8 1.7M150.9 193.2h.1M150.9 186.2h.1M150.9 193.2l1.7 1.7M150.9 193.2l-1.8 1.7M152.6 194.9h.1M152.6 184.5h.1M152.6 184.5l-1.7 1.7"/>
<path d="M152.6 184.5l.9 .8M153.5 185.3h.1M153.5 194l-.9 .9"/>
<circle cx="217.2" cy="110.6" r="2.88"/>
</g>
<g fill="none" stroke="#804000" stroke-width=".21">
<path d="M248.2 19.4l1.8 1.8M249.9 19.4l-1.8 1.8M248.1 38.6h.1M248.1 35.7h.1M248.1 32.8h.1M248.1 29.9h.1M248.1 27h.1M248.1 24.1h.1M248.1 21.2h.1M248.2 36.8l1.8 1.8M248.2 33.9l1.8 1.8M248.2 31l1.8 1.8"/>
<path d="M248.2 28.1l1.8 1.8M248.2 25.2l1.8 1.8M248.2 22.3l1.8 1.8M249.9 36.8l-1.8 1.8M249.9 33.9l-1.8 1.8M249.9 31l-1.8 1.8M249.9 28.1l-1.8 1.8M249.9 25.2l-1.8 1.8M249.9 22.3l-1.8 1.8M250 38.6h.1M250 35.7h.1M250 32.8h.1"/>
<path d="M250 29.9h.1M250 27h.1M250 24.1h.1M250 21.2h.1M30.9 50.2h.1M31 48.3l1.8 1.9M32.8 48.3l-1.9 1.9M32.8 50.2h.1M30.9 67.6h.1M31 65.7l1.8 1.9M32.8 65.7l-1.9 1.9M32.8 67.6h.1"/>
<path d="M222.1 158.4l1.8 1.8M223.9 158.4l-1.9 1.8M242.4 158.4l1.8 1.8M244.1 158.4l-1.8 1.8M265.5 158.4l1.8 1.8M267.3 158.4l-1.8 1.8M222 160.2h.1M223.9 160.2h.1M242.3 160.2h.1M244.2 160.2h.1M265.5 160.2h.1M267.3 160.2h.1"/>
</g>
<g fill="#00f" stroke="#00f" stroke-width=".25">
<path d="M237.4 98.5h5.8l-2.8 2.9z"/>
<path d="M8 14.1a.61 .61 0 0 1 1-.1 .61 .61 0 0 1-.2 1 .6 .6 0 0 1-.8-.1 .6 .6 0 0 1 0-.8z" fill-rule="evenodd"/>
<path d="M8 17a.61 .61 0 0 1 1-.1 .61 .61 0 0 1-.2 1 .6 .6 0 0 1-.8-.1 .6 .6 0 0 1 0-.8z" fill-rule="evenodd"/>
<path d="M8 19.9a.61 .61 0 0 1 1-.1 .61 .61 0 0 1-.2 1 .6 .6 0 0 1-.8-.1 .6 .6 0 0 1 0-.8z" fill-rule="evenodd"/>
<path d="M8 14.1a.61 .61 0 0 1 1-.1 .61 .61 0 0 1-.2 1 .6 .6 0 0 1-.8-.1 .6 .6 0 0 1 0-.8z" fill-rule="evenodd"/>
<path d="M8 17a.61 .61 0 0 1 1-.1 .61 .61 0 0 1-.2 1 .6 .6 0 0 1-.8-.1 .6 .6 0 0 1 0-.8z" fill-rule="evenodd"/>
<path d="M8 19.9a.61 .61 0 0 1 1-.1 .61 .61 0 0 1-.2 1 .6 .6 0 0 1-.8-.1 .6 .6 0 0 1 0-.8z" fill-rule="evenodd"/>
<path d="M45.7 14.1a.64 .64 0 0 1 .9-.1 .64 .64 0 0 1 .1 .9 .64 .64 0 0 1-.9 .1 .64 .64 0 0 1-.1-.9z" fill-rule="evenodd"/>
<path d="M45.7 17a.64 .64 0 0 1 .9-.1 .64 .64 0 0 1 .1 .9 .64 .64 0 0 1-.9 .1 .64 .64 0 0 1-.1-.9z" fill-rule="evenodd"/>
<path d="M45.7 19.9a.64 .64 0 0 1 .9-.1 .64 .64 0 0 1 .1 .9 .64 .64 0 0 1-.9 .1 .64 .64 0 0 1-.1-.9z" fill-rule="evenodd"/>
<path d="M45.7 14.1a.64 .64 0 0 1 .9-.1 .64 .64 0 0 1 .1 .9 .64 .64 0 0 1-.9 .1 .64 .64 0 0 1-.1-.9z" fill-rule="evenodd"/>
<path d="M45.7 17a.64 .64 0 0 1 .9-.1 .64 .64 0 0 1 .1 .9 .64 .64 0 0 1-.9 .1 .64 .64 0 0 1-.1-.9z" fill-rule="evenodd"/>
<path d="M45.7 19.9a.64 .64 0 0 1 .9-.1 .64 .64 0 0 1 .1 .9 .64 .64 0 0 1-.9 .1 .64 .64 0 0 1-.1-.9z" fill-rule="evenodd"/>
<path d="M217.8 110.9l1.7-.8-.8 1.7z" fill-rule="evenodd"/>
<path d="M217.8 110.9l1.7-.8-.8 1.7z" fill-rule="evenodd"/>
<path d="M32.8 189.4l.8 .8-1.7 .9z" fill-rule="evenodd"/>
<path d="M32.8 189.4l.8 .8-1.7 .9z" fill-rule="evenodd"/>
<path d="M217.2 128.9l2 2.9h-4z" fill-rule="evenodd"/>
<path d="M217.2 128.9l2 2.9h-4z" fill-rule="evenodd"/>
<path d="M37.2 98.1a.65 .65 0 0 1 1 .2 .65 .65 0 0 1-.4 1 .66 .66 0 0 1-.7-.4 .66 .66 0 0 1 .1-.8z" fill-rule="evenodd"/>
<path d="M40.2 98.1a.65 .65 0 0 1 .9 .2 .65 .65 0 0 1-.3 1 .66 .66 0 0 1-.8-.4 .66 .66 0 0 1 .2-.8z" fill-rule="evenodd"/>
<path d="M43 98.1a.65 .65 0 0 1 1 .2 .65 .65 0 0 1-.4 1 .66 .66 0 0 1-.7-.4 .66 .66 0 0 1 .1-.8z" fill-rule="evenodd"/>
<path d="M37.2 98.1a.65 .65 0 0 1 1 .2 .65 .65 0 0 1-.4 1 .66 .66 0 0 1-.7-.4 .66 .66 0 0 1 .1-.8z" fill-rule="evenodd"/>
<path d="M40.2 98.1a.65 .65 0 0 1 .9 .2 .65 .65 0 0 1-.3 1 .66 .66 0 0 1-.8-.4 .66 .66 0 0 1 .2-.8z" fill-rule="evenodd"/>
<path d="M43 98.1a.65 .65 0 0 1 1 .2 .65 .65 0 0 1-.4 1 .66 .66 0 0 1-.7-.4 .66 .66 0 0 1 .1-.8z" fill-rule="evenodd"/>
<path d="M176.7 118.7l2 2.9h-4.1z" fill-rule="evenodd"/>
<path d="M176.7 118.7l2 2.9h-4.1z" fill-rule="evenodd"/>
<path d="M165.9 168h4.1l-2 2.9z" fill-rule="evenodd"/>
<path d="M170.3 174.3l.6 1.2-1.2-.6z" fill-rule="evenodd"/>
<path d="M170.3 172.6l.6 1.2-1.2-.6z" fill-rule="evenodd"/>
<path d="M165.9 168h4.1l-2 2.9z" fill-rule="evenodd"/>
<path d="M170.3 174.3l.6 1.2-1.2-.6z" fill-rule="evenodd"/>
<path d="M170.3 172.6l.6 1.2-1.2-.6z" fill-rule="evenodd"/>
</g>
<path d="M5.8 11.6h4.4l1.4 1.4v10.2h-5.8zM43.5 11.6h4.3l1.4 1.4v10.2h-5.7zM34.8 97l1.4-1.4h10.2v5.8h-11.6z" fill="none" stroke="#00f" stroke-width=".85"/>
<path d="M29 182.5h14.5v11.5h-14.5z" fill="none" stroke="#00f" stroke-width=".25" stroke-dasharray=".5"/>
<g fill="#f00" stroke="#f00" stroke-width=".25">
<path d="M220.9 129.5v1.7l-.8-.9z"/>
<path d="M33.9 117.9l.9 .8-.9 .9z"/>
</g>
<text font-size="4.6" fill="#008000" x="104.3" y="172.3">DC input</text>
<g font-size="2.6" fill="#000080">
<text x="5.8" y="10.2">CN1</text>
<text x="43.5" y="10.2">CN2</text>
<text x="72.4" y="11">R7</text>
<text x="72.4" y="13.9">680R</text>
<text x="5.8" y="25.5">HEADER3</text>
<text x="43.5" y="25.5">HEADER3</text>
<text x="92.7" y="28.4">J2</text>
<text x="263.5" y="25.5">C1</text>
<text x="263.5" y="28.4">0.1uF</text>
<text x="191.1" y="37.1">C2</text>
<text x="191.1" y="40">0.1uF</text>
<text x="169.7" y="42.9">R44</text>
<text x="169.7" y="46.4">NC</text>
<text x="220.1" y="42.9">U1</text>
<text x="228.8" y="42.9">CH340G</text>
<text x="5.8" y="54.5">R2</text>
<text x="17.4" y="54.5">5.1K</text>
<text x="211.4" y="63.2">C3</text>
<text x="228.8" y="60.3">Y1</text>
<text x="237.4" y="60.3">12MHz</text>
<text x="260.6" y="63.2">C4</text>
<text x="5.8" y="69">R8</text>
<text x="17.4" y="69">5.1K</text>
<text x="118.7" y="66">U14</text>
<text x="118.7" y="69">SN74LVC1G3157</text>
<text x="211.4" y="66">20pF</text>
<text x="260.6" y="66">20pF</text>
<text x="43.5" y="80.5">TYPE-C</text>
<text x="55" y="80.5">U5</text>
<text x="245" y="97.9">D2</text>
<text x="245" y="101.4">B5819WS</text>
<text x="34.8" y="105.5">CN3</text>
<text x="191.1" y="106.6">R12</text>
<text x="208.5" y="103.7">Q2</text>
<text x="208.5" y="106.6">S8050</text>
<text x="23.2" y="109.5">U3</text>
<text x="23.2" y="112.4">SGM2203-3.3YN3LG/TR</text>
<text x="34.8" y="108.9">HEADER3</text>
<text x="191.1" y="109.5">33R</text>
<text x="112.9" y="118.2">R46</text>
<text x="135" y="118.2">C12</text>
<text x="237.4" y="118.2">R10</text>
<text x="112.9" y="121.1">10K</text>
<text x="135" y="121.7">0.1uF</text>
<text x="153.5" y="121.1">EC2</text>
<text x="153.5" y="124">220uF/16V</text>
<text x="185.3" y="121.1">C10</text>
<text x="185.3" y="124">0.1uF</text>
<text x="194" y="121.1">R11</text>
<text x="194" y="124">4.7K</text>
<text x="223" y="121.1">U6</text>
<text x="223" y="124">CJ431</text>
<text x="237.4" y="121.1">2.4K/1%</text>
<text x="266.4" y="121.1">C9</text>
<text x="266.4" y="124">10uF/10V</text>
<text x="63.7" y="126.9">C16</text>
<text x="63.7" y="129.8">22uF/6.3V</text>
<text x="173.8" y="135.6">D4</text>
<text x="202.7" y="135.6">C11</text>
<text x="173.8" y="138.4">SMF15A</text>
<text x="202.7" y="138.4">0.1uF</text>
<text x="237.4" y="138.4">R9</text>
<text x="237.4" y="141.4">2.4K/1%</text>
<text x="153.5" y="147.1">C5</text>
<text x="153.5" y="150">0.1uF</text>
<text x="49.2" y="158.7">R3</text>
<text x="49.2" y="161.6">100K</text>
<text x="95.6" y="161.6">U2</text>
<text x="176.7" y="161.6">R1</text>
<text x="188.3" y="161.6">1K</text>
<text x="36.5" y="164.5">R4</text>
<text x="36.5" y="168">10K</text>
<text x="95.6" y="164.5">74HC125PW</text>
<text x="172.6" y="167.4">D1</text>
<text x="172.6" y="170.9">RED</text>
<text x="208.5" y="170.3">J4</text>
<text x="208.5" y="173.2">2PIN</text>
<text x="228.8" y="170.3">J5</text>
<text x="228.8" y="173.2">2PIN</text>
<text x="251.9" y="170.3">J6</text>
<text x="251.9" y="173.2">2PIN</text>
<text x="5.8" y="184.8">Q1</text>
<text x="139" y="184.8">R5</text>
<text x="153.5" y="184.8">1K</text>
<text x="5.8" y="187.7">LMUN2232LT1G</text>
<text x="86.9" y="187.7">J3</text>
<text x="86.9" y="190.6">2PIN</text>
<text x="139" y="193.5">R6</text>
<text x="153.5" y="193.5">10K</text>
<text x="112.9" y="199.3">U4</text>
<text x="112.9" y="202.1">QM3006M6</text>
</g>
<g font-size="2.6">
<text x="20.3" y="8.1">VIN</text>
<text x="60.8" y="8.1">VIN</text>
<text x="92.1" y="7.6">VDD</text>
<text x="115.3" y="7.6">VDD</text>
<text x="260.1" y="7.6">VDD</text>
<text x="13.6" y="13.9">1</text>
<text x="13.6" y="16.8">2</text>
<text x="51.3" y="13.9">1</text>
<text x="51.3" y="16.8">2</text>
<text x="100.5" y="13.9">1</text>
<text x="100.5" y="16.8">2</text>
<text x="216.6" y="16.8">1</text>
<text x="242.4" y="16.8">16</text>
<text x="13.6" y="19.6">3</text>
<text x="51.3" y="19.6">3</text>
<text x="100.5" y="19.6">3</text>
<text x="100.5" y="22.6">4</text>
<text x="161.6" y="19.1">5V</text>
<text x="216.6" y="19.6">2</text>
<text x="216.6" y="22.6">3</text>
<text x="242.4" y="22.6">14</text>
<text x="242.4" y="19.6">15</text>
<text x="216.6" y="25.4">4</text>
<text x="216.6" y="28.4">5</text>
<text x="242.4" y="28.4">12</text>
<text x="242.4" y="25.4">13</text>
<text x="216.6" y="31.2">6</text>
<text x="216.6" y="34.1">7</text>
<text x="242.4" y="34.1">10</text>
<text x="242.4" y="31.2">11</text>
<text x="16.8" y="39.4">VBUS</text>
<text x="216.6" y="37">8</text>
<text x="242.4" y="37">9</text>
<text x="37.1" y="42.8">1</text>
<text x="37.1" y="45.7">2</text>
<text x="62.9" y="42.8">14</text>
<text x="37.1" y="48.6">3</text>
<text x="37.1" y="51.5">4</text>
<text x="225.3" y="48.6">2</text>
<text x="248.2" y="48.6">3</text>
<text x="37.1" y="54.4">5</text>
<text x="37.1" y="57.3">6</text>
<text x="115.3" y="54.4">1</text>
<text x="115.3" y="57.3">2</text>
<text x="138.1" y="57.3">5</text>
<text x="138.1" y="54.4">6</text>
<text x="225.3" y="54.4">1</text>
<text x="248.2" y="54.4">4</text>
<text x="37.1" y="60.2">7</text>
<text x="37.1" y="63.1">8</text>
<text x="37.1" y="66">9</text>
<text x="115.3" y="60.2">3</text>
<text x="138.1" y="60.2">4</text>
<text x="35.6" y="68.9">10</text>
<text x="35.6" y="71.8">11</text>
<text x="5.2" y="77">VBUS</text>
<text x="35.6" y="74.7">12</text>
<text x="62.9" y="74.7">13</text>
<text x="40" y="85.8">VDD</text>
<text x="112.4" y="85.8">VBUS</text>
<text x="231.1" y="85.8">VBUS</text>
<text x="37" y="93.6" transform="rotate(-90 37 93.6)">1</text>
<text x="39.9" y="93.6" transform="rotate(-90 39.9 93.6)">2</text>
<text x="42.8" y="93.6" transform="rotate(-90 42.8 93.6)">3</text>
<text x="164.5" y="100.2">VIN</text>
<text x="260.1" y="100.2">5V</text>
<text x="5.2" y="103.1">5V</text>
<text x="176" y="113.8" transform="rotate(-90 176 113.8)">C</text>
<text x="213.8" y="112.9" transform="rotate(-90 213.8 112.9)">3</text>
<text x="222.5" y="112.9" transform="rotate(-90 222.5 112.9)">2</text>
<text x="23.2" y="115.3">SOT-23-3L</text>
<text x="31.3" y="118.1">3</text>
<text x="51.3" y="118.1">2</text>
<text x="216.7" y="118.7" transform="rotate(-90 216.7 118.7)">1</text>
<text x="216.6" y="125.4" transform="rotate(-90 216.6 125.4)">2</text>
<text x="39.9" y="130.9" transform="rotate(-90 39.9 130.9)">1</text>
<text x="147.1" y="129.2">VDD</text>
<text x="176" y="128.3" transform="rotate(-90 176 128.3)">A</text>
<text x="222.1" y="129.7">1</text>
<text x="63.7" y="132.7">C0805</text>
<text x="216.6" y="136.7" transform="rotate(-90 216.6 136.7)">3</text>
<text x="92.1" y="138.4">1</text>
<text x="92.1" y="141.3">2</text>
<text x="115" y="141.3">13</text>
<text x="115" y="138.4">14</text>
<text x="31.3" y="149.4">VDD</text>
<text x="92.1" y="144.2">3</text>
<text x="92.1" y="147.1">4</text>
<text x="92.1" y="149.9">5</text>
<text x="115" y="149.9">10</text>
<text x="115" y="147.1">11</text>
<text x="115" y="144.2">12</text>
<text x="196.3" y="149.4">VDD</text>
<text x="92.1" y="152.9">6</text>
<text x="92.1" y="155.7">7</text>
<text x="115" y="155.7">8</text>
<text x="115" y="152.9">9</text>
<text x="216.3" y="158.7">1</text>
<text x="236.6" y="158.7">1</text>
<text x="259.8" y="158.7">1</text>
<text x="158.7" y="166.8">VIN</text>
<text x="48.7" y="178.4">VIN</text>
<text x="94.7" y="176">1</text>
<text x="31.2" y="180.4" transform="rotate(-90 31.2 180.4)">3</text>
<text x="94.7" y="181.8">2</text>
<text x="126.6" y="184.7">1</text>
<text x="5.8" y="190.6">SOT-23</text>
<text x="45.5" y="187.6">1</text>
<text x="126.6" y="187.6">2</text>
<text x="126.6" y="190.5">3</text>
<text x="173.8" y="187.7">Title</text>
<text x="185.3" y="190.6">&lt;Title&gt;</text>
<text x="31.2" y="197.5" transform="rotate(-90 31.2 197.5)">2</text>
<text x="109.5" y="193.4">5</text>
<text x="126.6" y="193.4">4</text>
<text x="173.8" y="196.3">Size</text>
<text x="185.3" y="196.3">Document Number</text>
<text x="269.3" y="196.3">Rev</text>
<text x="176.7" y="199.3">A</text>
<text x="185.3" y="199.3">&lt;Doc&gt;</text>
<text x="272.2" y="199.3">0.1</text>
<text x="173.8" y="205.1">Date:</text>
<text x="188.8" y="205.1">Wednesday, December 25, 2024</text>
<text x="231.7" y="205.1">Sheet</text>
<text x="246.2" y="205.1">1</text>
<text x="254.8" y="205.1">of</text>
<text x="263.5" y="205.1">1</text>
</g>
<g font-size="2.6" fill="#f00">
<text x="113.5" y="16.8">TXD2</text>
<text x="29.6" y="19.7">IO</text>
<text x="78.8" y="19.7">IO</text>
<text x="113.5" y="19.7">RXD2</text>
<text x="200.4" y="19.7">TXD_USB</text>
<text x="203.3" y="22.6">RXD</text>
<text x="203.3" y="28.4">DP</text>
<text x="203.3" y="31.3">DN</text>
<text x="203.3" y="34.2">XI</text>
<text x="203.3" y="37.1">XO</text>
<text x="261.2" y="48.6">XI</text>
<text x="26.7" y="54.4">DN</text>
<text x="26.7" y="57.4">DP</text>
<text x="87.5" y="54.4">TXD_USB</text>
<text x="206.2" y="54.4">XO</text>
<text x="26.7" y="60.2">DN</text>
<text x="26.7" y="63.1">DP</text>
<text x="87.5" y="60.2">TXD2</text>
<text x="171.4" y="60.2">TXD</text>
<text x="70.1" y="141.3">TXD</text>
<text x="125.1" y="141.3">TXD</text>
<text x="70.1" y="147.1">2/OE</text>
<text x="70.1" y="144.2">IO</text>
<text x="125.1" y="147.1">2/OE</text>
<text x="125.1" y="150">3/OE</text>
<text x="70.1" y="152.9">RXD</text>
<text x="125.1" y="155.8">RXD2</text>
<text x="125.1" y="152.9">RXD</text>
<text x="20.9" y="176.1">3/OE</text>
</g>
<g font-size="2.6" fill="#004080">
<text x="221.5" y="18.6">GND</text>
<text x="221.5" y="21.5">TXD</text>
<text x="232.7" y="21.5">R232</text>
<text x="233.4" y="18.6">VCC</text>
<text x="221.5" y="24.4">RXD</text>
<text x="221.5" y="27.3">V3</text>
<text x="233.5" y="27.3">DTR</text>
<text x="233.7" y="24.4">RTS</text>
<text x="221.5" y="30.2">D+</text>
<text x="221.5" y="33.1">D-</text>
<text x="221.5" y="35.9">XI</text>
<text x="233.2" y="30.2">DCD</text>
<text x="233.4" y="35.9">DSR</text>
<text x="236.3" y="33.1">RI</text>
<text x="221.5" y="38.9">XO</text>
<text x="233.7" y="38.9">CTS</text>
<text x="42" y="44.7">GND</text>
<text x="42" y="47.5">VBUS</text>
<text x="51.1" y="44.7">SHELL</text>
<text x="42" y="50.4">VBU2</text>
<text x="42" y="53.3">CC1</text>
<text x="42" y="56.2">DN2</text>
<text x="42" y="59.1">DP1</text>
<text x="120.2" y="56.2">B2</text>
<text x="120.2" y="59.1">GND</text>
<text x="129.1" y="59.1">VCC</text>
<text x="132.9" y="56.2">S</text>
<text x="42" y="62">DN1</text>
<text x="42" y="64.9">DP2</text>
<text x="120.2" y="62">B1</text>
<text x="132.9" y="62">A</text>
<text x="42" y="67.8">SBU1</text>
<text x="42" y="70.7">CC2</text>
<text x="42" y="73.6">VBUS</text>
<text x="42" y="76.5">GND</text>
<text x="51.1" y="76.5">SHELL</text>
<text x="36.2" y="119.9">IN</text>
<text x="42.2" y="119.9">OUT</text>
<text x="41.8" y="126" transform="rotate(-90 41.8 126)">GND</text>
<text x="97" y="140.2">1/OE</text>
<text x="97" y="143.1">1A</text>
<text x="105.6" y="143.1">4/OE</text>
<text x="106" y="140.2">VCC</text>
<text x="97" y="146">1Y</text>
<text x="97" y="148.9">2/OE</text>
<text x="108.3" y="146">4A</text>
<text x="108.4" y="148.9">4Y</text>
<text x="97" y="151.8">2A</text>
<text x="97" y="154.7">2Y</text>
<text x="105.6" y="151.8">3/OE</text>
<text x="108.3" y="154.7">3A</text>
<text x="97" y="157.6">GND</text>
<text x="108.4" y="157.6">3Y</text>
<text x="121.4" y="186.5">S</text>
<text x="121.4" y="189.4">S</text>
<text x="114.4" y="195.2">D</text>
<text x="121.1" y="195.2">G</text>
<text x="121.4" y="192.3">S</text>
</g>
<g font-size="2.3" fill="#00f">
<text x="39.1" y="186.9">R1</text>
<text x="38.2" y="193.3">R2</text>
</g>
<g font-size="2.1">
<text x="30.4" y="2.2">5</text>
<text x="85.4" y="2.2">4</text>
<text x="140.4" y="2.2">3</text>
<text x="195.4" y="2.2">2</text>
<text x="250.4" y="2.2">1</text>
<text x=".8" y="30.1">D</text>
<text x="278.7" y="30.1">D</text>
<text x=".8" y="80.8">C</text>
<text x="278.7" y="80.8">C</text>
<text x=".8" y="131.5">B</text>
<text x="278.7" y="131.5">B</text>
<text x=".8" y="182.2">A</text>
<text x="278.7" y="182.2">A</text>
<text x="30.4" y="207.8">5</text>
<text x="85.4" y="207.8">4</text>
<text x="140.4" y="207.8">3</text>
<text x="195.4" y="207.8">2</text>
<text x="250.4" y="207.8">1</text>
</g>
</svg>
